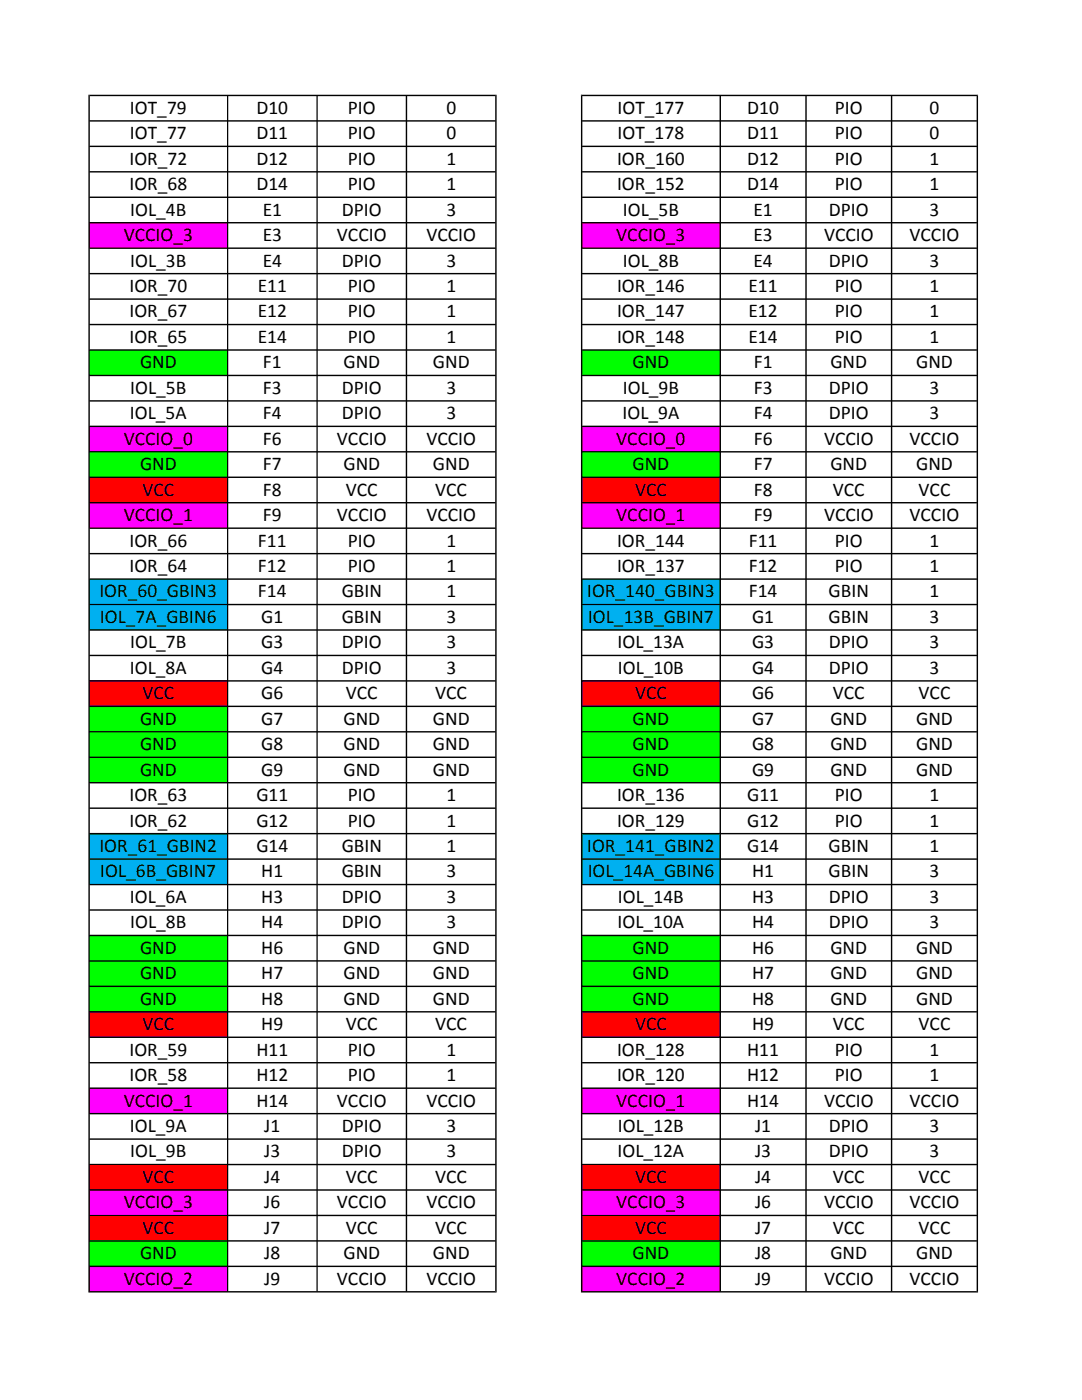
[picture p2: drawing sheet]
<svg xmlns="http://www.w3.org/2000/svg" width="216mm" height="279mm" viewBox="0 0 216 279" stroke-linecap="round" stroke-linejoin="round" font-family="sans-serif">
<g fill="#f0f">
<path d="M17.8 44.4h27.6v5.1h-27.6z" fill-rule="evenodd"/>
<path d="M116 44.4h27.7v5.1h-27.7z" fill-rule="evenodd"/>
</g>
<g fill="#0f0">
<path d="M17.8 69.8h27.6v5.1h-27.6z" fill-rule="evenodd"/>
<path d="M116 69.8h27.7v5.1h-27.7z" fill-rule="evenodd"/>
</g>
<g fill="#f0f">
<path d="M17.8 85.1h27.6v5h-27.6z" fill-rule="evenodd"/>
<path d="M116 85.1h27.7v5h-27.7z" fill-rule="evenodd"/>
</g>
<g fill="#0f0">
<path d="M17.8 90.1h27.6v5.1h-27.6z" fill-rule="evenodd"/>
<path d="M116 90.1h27.7v5.1h-27.7z" fill-rule="evenodd"/>
</g>
<g fill="#f00">
<path d="M17.8 95.2h27.6v5.1h-27.6z" fill-rule="evenodd"/>
<path d="M116 95.2h27.7v5.1h-27.7z" fill-rule="evenodd"/>
</g>
<g fill="#f0f">
<path d="M17.8 100.3h27.6v5.1h-27.6z" fill-rule="evenodd"/>
<path d="M116 100.3h27.7v5.1h-27.7z" fill-rule="evenodd"/>
</g>
<g fill="#00b0f0">
<path d="M17.8 115.5h27.6v10.2h-27.6z" fill-rule="evenodd"/>
<path d="M116 115.5h27.7v10.2h-27.7z" fill-rule="evenodd"/>
</g>
<g fill="#f00">
<path d="M17.8 135.9h27.6v5h-27.6z" fill-rule="evenodd"/>
<path d="M116 135.9h27.7v5h-27.7z" fill-rule="evenodd"/>
</g>
<g fill="#0f0">
<path d="M17.8 140.9h27.6v15.3h-27.6z" fill-rule="evenodd"/>
<path d="M116 140.9h27.7v15.3h-27.7z" fill-rule="evenodd"/>
</g>
<g fill="#00b0f0">
<path d="M17.8 166.3h27.6v10.2h-27.6z" fill-rule="evenodd"/>
<path d="M116 166.3h27.7v10.2h-27.7z" fill-rule="evenodd"/>
</g>
<g fill="#0f0">
<path d="M17.8 186.7h27.6v15.2h-27.6z" fill-rule="evenodd"/>
<path d="M116 186.7h27.7v15.2h-27.7z" fill-rule="evenodd"/>
</g>
<g fill="#f00">
<path d="M17.8 201.9h27.6v5.1h-27.6z" fill-rule="evenodd"/>
<path d="M116 201.9h27.7v5.1h-27.7z" fill-rule="evenodd"/>
</g>
<g fill="#f0f">
<path d="M17.8 217.1h27.6v5.1h-27.6z" fill-rule="evenodd"/>
<path d="M116 217.1h27.7v5.1h-27.7z" fill-rule="evenodd"/>
</g>
<g fill="#f00">
<path d="M17.8 232.4h27.6v5.1h-27.6z" fill-rule="evenodd"/>
<path d="M116 232.4h27.7v5.1h-27.7z" fill-rule="evenodd"/>
</g>
<g fill="#f0f">
<path d="M17.8 237.5h27.6v5h-27.6z" fill-rule="evenodd"/>
<path d="M116 237.5h27.7v5h-27.7z" fill-rule="evenodd"/>
</g>
<g fill="#f00">
<path d="M17.8 242.5h27.6v5.1h-27.6z" fill-rule="evenodd"/>
<path d="M116 242.5h27.7v5.1h-27.7z" fill-rule="evenodd"/>
</g>
<g fill="#0f0">
<path d="M17.8 247.6h27.6v5.1h-27.6z" fill-rule="evenodd"/>
<path d="M116 247.6h27.7v5.1h-27.7z" fill-rule="evenodd"/>
</g>
<g fill="#f0f">
<path d="M17.8 252.7h27.6v5.1h-27.6z" fill-rule="evenodd"/>
<path d="M116 252.7h27.7v5.1h-27.7z" fill-rule="evenodd"/>
</g>
<g fill="#000">
<path d="M17.6 18.9l.3 .3v238.5l-.3 .3z" fill-rule="evenodd"/>
<path d="M45.4 19.1l.1 .1v238.5l-.1 .1-.1-.1v-238.5z" fill-rule="evenodd"/>
<path d="M63.3 19.1l.1 .1v238.5l-.1 .1-.2-.1v-238.5z" fill-rule="evenodd"/>
<path d="M81.1 19.1l.1 .1v238.5l-.1 .1-.1-.1v-238.5z" fill-rule="evenodd"/>
<path d="M17.6 18.9h81.5l-.3 .3h-80.9z" fill-rule="evenodd"/>
<path d="M99.1 18.9v239.1l-.3-.3v-238.5z" fill-rule="evenodd"/>
<path d="M115.9 18.9l.3 .3v238.5l-.3 .3z" fill-rule="evenodd"/>
<path d="M143.7 19.1l.2 .1v238.5l-.2 .1-.1-.1v-238.5z" fill-rule="evenodd"/>
<path d="M160.8 19.1l.2 .1v238.5l-.2 .1-.1-.1v-238.5z" fill-rule="evenodd"/>
<path d="M177.9 19.1l.1 .1v238.5l-.1 .1-.1-.1v-238.5z" fill-rule="evenodd"/>
<path d="M115.9 18.9h79.3l-.3 .3h-78.7z" fill-rule="evenodd"/>
<path d="M195.2 18.9v239.1l-.3-.3v-238.5z" fill-rule="evenodd"/>
<path d="M17.9 24h80.9l.2 .1-.2 .2h-80.9l-.1-.2z" fill-rule="evenodd"/>
<path d="M17.8 29.2l.1-.1h80.9l.2 .1-.2 .2h-80.9z" fill-rule="evenodd"/>
<path d="M17.9 34.1h80.9l.2 .2-.2 .1h-80.9l-.1-.1z" fill-rule="evenodd"/>
<path d="M17.8 39.4l.1-.2h80.9l.2 .2-.2 .1h-80.9z" fill-rule="evenodd"/>
<path d="M116.2 24h78.7l.1 .1-.1 .2h-78.7l-.1-.2z" fill-rule="evenodd"/>
<path d="M116.1 29.2l.1-.1h78.7l.1 .1-.1 .2h-78.7z" fill-rule="evenodd"/>
<path d="M116.2 34.1h78.7l.1 .2-.1 .1h-78.7l-.1-.1z" fill-rule="evenodd"/>
<path d="M116.1 39.4l.1-.2h78.7l.1 .2-.1 .1h-78.7z" fill-rule="evenodd"/>
<path d="M17.9 44.3h80.9l.2 .1-.2 .2h-80.9l-.1-.2z" fill-rule="evenodd"/>
<path d="M17.9 49.4h80.9l.2 .1-.2 .2h-80.9l-.1-.2z" fill-rule="evenodd"/>
<path d="M17.8 54.6l.1-.1h80.9l.2 .1-.2 .2h-80.9z" fill-rule="evenodd"/>
<path d="M17.9 59.5h80.9l.2 .2-.2 .1h-80.9l-.1-.1z" fill-rule="evenodd"/>
<path d="M116.2 44.3h78.7l.1 .1-.1 .2h-78.7l-.1-.2z" fill-rule="evenodd"/>
<path d="M116.2 49.4h78.7l.1 .1-.1 .2h-78.7l-.1-.2z" fill-rule="evenodd"/>
<path d="M116.1 54.6l.1-.1h78.7l.1 .1-.1 .2h-78.7z" fill-rule="evenodd"/>
<path d="M116.2 59.5h78.7l.1 .2-.1 .1h-78.7l-.1-.1z" fill-rule="evenodd"/>
<path d="M17.8 64.8l.1-.2h80.9l.2 .2-.2 .1h-80.9z" fill-rule="evenodd"/>
<path d="M17.9 69.7h80.9l.2 .1-.2 .2h-80.9l-.1-.2z" fill-rule="evenodd"/>
<path d="M17.9 74.8h80.9l.2 .1-.2 .2h-80.9l-.1-.2z" fill-rule="evenodd"/>
<path d="M116.1 64.8l.1-.2h78.7l.1 .2-.1 .1h-78.7z" fill-rule="evenodd"/>
<path d="M116.2 69.7h78.7l.1 .1-.1 .2h-78.7l-.1-.2z" fill-rule="evenodd"/>
<path d="M116.2 74.8h78.7l.1 .1-.1 .2h-78.7l-.1-.2z" fill-rule="evenodd"/>
<path d="M17.8 80l.1-.1h80.9l.2 .1-.2 .2h-80.9z" fill-rule="evenodd"/>
<path d="M17.9 84.9h80.9l.2 .2-.2 .1h-80.9l-.1-.1z" fill-rule="evenodd"/>
<path d="M17.8 90.2l.1-.2h80.9l.2 .2-.2 .1h-80.9z" fill-rule="evenodd"/>
<path d="M17.9 95.1h80.9l.2 .1-.2 .2h-80.9l-.1-.2z" fill-rule="evenodd"/>
<path d="M116.1 80l.1-.1h78.7l.1 .1-.1 .2h-78.7z" fill-rule="evenodd"/>
<path d="M116.2 84.9h78.7l.1 .2-.1 .1h-78.7l-.1-.1z" fill-rule="evenodd"/>
<path d="M116.1 90.2l.1-.2h78.7l.1 .2-.1 .1h-78.7z" fill-rule="evenodd"/>
<path d="M116.2 95.1h78.7l.1 .1-.1 .2h-78.7l-.1-.2z" fill-rule="evenodd"/>
<path d="M17.8 100.3l.1-.1h80.9l.2 .1-.2 .2h-80.9z" fill-rule="evenodd"/>
<path d="M17.8 105.4l.1-.1h80.9l.2 .1-.2 .2h-80.9z" fill-rule="evenodd"/>
<path d="M17.9 110.3h80.9l.2 .2-.2 .1h-80.9l-.1-.1z" fill-rule="evenodd"/>
<path d="M17.8 115.6l.1-.2h80.9l.2 .2-.2 .1h-80.9z" fill-rule="evenodd"/>
<path d="M116.1 100.3l.1-.1h78.7l.1 .1-.1 .2h-78.7z" fill-rule="evenodd"/>
<path d="M116.1 105.4l.1-.1h78.7l.1 .1-.1 .2h-78.7z" fill-rule="evenodd"/>
<path d="M116.2 110.3h78.7l.1 .2-.1 .1h-78.7l-.1-.1z" fill-rule="evenodd"/>
<path d="M116.1 115.6l.1-.2h78.7l.1 .2-.1 .1h-78.7z" fill-rule="evenodd"/>
<path d="M17.8 120.7l.1-.2h80.9l.2 .2-.2 .1h-80.9z" fill-rule="evenodd"/>
<path d="M17.8 125.7l.1-.1h80.9l.2 .1-.2 .2h-80.9z" fill-rule="evenodd"/>
<path d="M17.8 130.8l.1-.1h80.9l.2 .1-.2 .2h-80.9z" fill-rule="evenodd"/>
<path d="M17.9 135.7h80.9l.2 .2-.2 .1h-80.9l-.1-.1z" fill-rule="evenodd"/>
<path d="M116.1 120.7l.1-.2h78.7l.1 .2-.1 .1h-78.7z" fill-rule="evenodd"/>
<path d="M116.1 125.7l.1-.1h78.7l.1 .1-.1 .2h-78.7z" fill-rule="evenodd"/>
<path d="M116.1 130.8l.1-.1h78.7l.1 .1-.1 .2h-78.7z" fill-rule="evenodd"/>
<path d="M116.2 135.7h78.7l.1 .2-.1 .1h-78.7l-.1-.1z" fill-rule="evenodd"/>
<path d="M17.8 141l.1-.2h80.9l.2 .2-.2 .1h-80.9z" fill-rule="evenodd"/>
<path d="M17.8 146l.1-.1h80.9l.2 .1-.2 .2h-80.9z" fill-rule="evenodd"/>
<path d="M17.8 151.1l.1-.1h80.9l.2 .1-.2 .2h-80.9z" fill-rule="evenodd"/>
<path d="M17.8 156.2l.1-.1h80.9l.2 .1-.2 .2h-80.9z" fill-rule="evenodd"/>
<path d="M116.1 141l.1-.2h78.7l.1 .2-.1 .1h-78.7z" fill-rule="evenodd"/>
<path d="M116.1 146l.1-.1h78.7l.1 .1-.1 .2h-78.7z" fill-rule="evenodd"/>
<path d="M116.1 151.1l.1-.1h78.7l.1 .1-.1 .2h-78.7z" fill-rule="evenodd"/>
<path d="M116.1 156.2l.1-.1h78.7l.1 .1-.1 .2h-78.7z" fill-rule="evenodd"/>
<path d="M17.9 161.1h80.9l.2 .2-.2 .1h-80.9l-.1-.1z" fill-rule="evenodd"/>
<path d="M17.8 166.4l.1-.2h80.9l.2 .2-.2 .1h-80.9z" fill-rule="evenodd"/>
<path d="M17.8 171.4l.1-.1h80.9l.2 .1-.2 .2h-80.9z" fill-rule="evenodd"/>
<path d="M17.8 176.5l.1-.1h80.9l.2 .1-.2 .2h-80.9z" fill-rule="evenodd"/>
<path d="M116.2 161.1h78.7l.1 .2-.1 .1h-78.7l-.1-.1z" fill-rule="evenodd"/>
<path d="M116.1 166.4l.1-.2h78.7l.1 .2-.1 .1h-78.7z" fill-rule="evenodd"/>
<path d="M116.1 171.4l.1-.1h78.7l.1 .1-.1 .2h-78.7z" fill-rule="evenodd"/>
<path d="M116.1 176.5l.1-.1h78.7l.1 .1-.1 .2h-78.7z" fill-rule="evenodd"/>
<path d="M17.8 181.6l.1-.1h80.9l.2 .1-.2 .2h-80.9z" fill-rule="evenodd"/>
<path d="M17.9 186.5h80.9l.2 .2-.2 .1h-80.9l-.1-.1z" fill-rule="evenodd"/>
<path d="M17.9 191.6h80.9l.2 .2-.2 .1h-80.9l-.1-.1z" fill-rule="evenodd"/>
<path d="M17.8 196.8l.1-.1h80.9l.2 .1-.2 .2h-80.9z" fill-rule="evenodd"/>
<path d="M116.1 181.6l.1-.1h78.7l.1 .1-.1 .2h-78.7z" fill-rule="evenodd"/>
<path d="M116.2 186.5h78.7l.1 .2-.1 .1h-78.7l-.1-.1z" fill-rule="evenodd"/>
<path d="M116.2 191.6h78.7l.1 .2-.1 .1h-78.7l-.1-.1z" fill-rule="evenodd"/>
<path d="M116.1 196.8l.1-.1h78.7l.1 .1-.1 .2h-78.7z" fill-rule="evenodd"/>
<path d="M17.8 201.9l.1-.1h80.9l.2 .1-.2 .2h-80.9z" fill-rule="evenodd"/>
<path d="M17.9 206.9h80.9l.2 .1-.2 .2h-80.9l-.1-.2z" fill-rule="evenodd"/>
<path d="M17.8 212.1l.1-.2h80.9l.2 .2-.2 .1h-80.9z" fill-rule="evenodd"/>
<path d="M17.9 217h80.9l.2 .2-.2 .1h-80.9l-.1-.1z" fill-rule="evenodd"/>
<path d="M116.1 201.9l.1-.1h78.7l.1 .1-.1 .2h-78.7z" fill-rule="evenodd"/>
<path d="M116.2 206.9h78.7l.1 .1-.1 .2h-78.7l-.1-.2z" fill-rule="evenodd"/>
<path d="M116.1 212.1l.1-.2h78.7l.1 .2-.1 .1h-78.7z" fill-rule="evenodd"/>
<path d="M116.2 217h78.7l.1 .2-.1 .1h-78.7l-.1-.1z" fill-rule="evenodd"/>
<path d="M17.8 222.2l.1-.1h80.9l.2 .1-.2 .2h-80.9z" fill-rule="evenodd"/>
<path d="M17.8 227.3l.1-.1h80.9l.2 .1-.2 .2h-80.9z" fill-rule="evenodd"/>
<path d="M17.9 232.3h80.9l.2 .1-.2 .2h-80.9l-.1-.2z" fill-rule="evenodd"/>
<path d="M17.8 237.5l.1-.2h80.9l.2 .2-.2 .1h-80.9z" fill-rule="evenodd"/>
<path d="M116.1 222.2l.1-.1h78.7l.1 .1-.1 .2h-78.7z" fill-rule="evenodd"/>
<path d="M116.1 227.3l.1-.1h78.7l.1 .1-.1 .2h-78.7z" fill-rule="evenodd"/>
<path d="M116.2 232.3h78.7l.1 .1-.1 .2h-78.7l-.1-.2z" fill-rule="evenodd"/>
<path d="M116.1 237.5l.1-.2h78.7l.1 .2-.1 .1h-78.7z" fill-rule="evenodd"/>
<path d="M17.9 242.4h80.9l.2 .2-.2 .1h-80.9l-.1-.1z" fill-rule="evenodd"/>
<path d="M17.9 247.5h80.9l.2 .1-.2 .2h-80.9l-.1-.2z" fill-rule="evenodd"/>
<path d="M17.9 252.6h80.9l.2 .1-.2 .2h-80.9l-.1-.2z" fill-rule="evenodd"/>
<path d="M17.6 258l.3-.3h80.9l.3 .3z" fill-rule="evenodd"/>
<path d="M116.2 242.4h78.7l.1 .2-.1 .1h-78.7l-.1-.1z" fill-rule="evenodd"/>
<path d="M116.2 247.5h78.7l.1 .1-.1 .2h-78.7l-.1-.2z" fill-rule="evenodd"/>
<path d="M116.2 252.6h78.7l.1 .1-.1 .2h-78.7l-.1-.2z" fill-rule="evenodd"/>
<path d="M116.2 257.7h78.7l.3 .3h-79.3z" fill-rule="evenodd"/>
</g>
<g font-size="3.9">
<text x="25.9" y="22.7">IOT_79</text>
<text x="51.2" y="22.7">D10</text>
<text x="69.4" y="22.7">PIO</text>
<text x="89.1" y="22.7">0</text>
<text x="123.2" y="22.7">IOT_177</text>
<text x="149.1" y="22.7">D10</text>
<text x="166.6" y="22.7">PIO</text>
<text x="185.5" y="22.7">0</text>
<text x="25.9" y="27.8">IOT_77</text>
<text x="51.2" y="27.8">D11</text>
<text x="69.4" y="27.8">PIO</text>
<text x="89.1" y="27.8">0</text>
<text x="123.2" y="27.8">IOT_178</text>
<text x="149.1" y="27.8">D11</text>
<text x="166.6" y="27.8">PIO</text>
<text x="185.5" y="27.8">0</text>
<text x="25.8" y="32.9">IOR_72</text>
<text x="51.2" y="32.9">D12</text>
<text x="69.4" y="32.9">PIO</text>
<text x="89.1" y="32.9">1</text>
<text x="123.1" y="32.9">IOR_160</text>
<text x="149.1" y="32.9">D12</text>
<text x="166.6" y="32.9">PIO</text>
<text x="185.5" y="32.9">1</text>
<text x="25.8" y="38">IOR_68</text>
<text x="51.2" y="38">D14</text>
<text x="69.4" y="38">PIO</text>
<text x="89.1" y="38">1</text>
<text x="123.1" y="38">IOR_152</text>
<text x="149.1" y="38">D14</text>
<text x="166.6" y="38">PIO</text>
<text x="185.5" y="38">1</text>
<text x="26" y="43">IOL_4B</text>
<text x="52.4" y="43">E1</text>
<text x="68.2" y="43">DPIO</text>
<text x="89.1" y="43">3</text>
<text x="124.3" y="43">IOL_5B</text>
<text x="150.3" y="43">E1</text>
<text x="165.4" y="43">DPIO</text>
<text x="185.5" y="43">3</text>
<text x="24.7" y="48.1">VCCIO_3</text>
<text x="26" y="53.2">IOL_3B</text>
<text x="52.4" y="48.1">E3</text>
<text x="52.4" y="53.2">E4</text>
<text x="67.2" y="48.1">VCCIO</text>
<text x="68.2" y="53.2">DPIO</text>
<text x="85.1" y="48.1">VCCIO</text>
<text x="89.1" y="53.2">3</text>
<text x="123" y="48.1">VCCIO_3</text>
<text x="124.3" y="53.2">IOL_8B</text>
<text x="150.3" y="48.1">E3</text>
<text x="150.3" y="53.2">E4</text>
<text x="164.4" y="48.1">VCCIO</text>
<text x="165.4" y="53.2">DPIO</text>
<text x="181.5" y="48.1">VCCIO</text>
<text x="185.5" y="53.2">3</text>
<text x="25.8" y="58.3">IOR_70</text>
<text x="51.4" y="58.3">E11</text>
<text x="69.4" y="58.3">PIO</text>
<text x="89.1" y="58.3">1</text>
<text x="123.1" y="58.3">IOR_146</text>
<text x="149.3" y="58.3">E11</text>
<text x="166.6" y="58.3">PIO</text>
<text x="185.5" y="58.3">1</text>
<text x="25.8" y="63.4">IOR_67</text>
<text x="51.4" y="63.4">E12</text>
<text x="69.4" y="63.4">PIO</text>
<text x="89.1" y="63.4">1</text>
<text x="123.1" y="63.4">IOR_147</text>
<text x="149.3" y="63.4">E12</text>
<text x="166.6" y="63.4">PIO</text>
<text x="185.5" y="63.4">1</text>
<text x="25.8" y="68.4">IOR_65</text>
<text x="51.4" y="68.4">E14</text>
<text x="69.4" y="68.4">PIO</text>
<text x="89.1" y="68.4">1</text>
<text x="123.1" y="68.4">IOR_148</text>
<text x="149.3" y="68.4">E14</text>
<text x="166.6" y="68.4">PIO</text>
<text x="185.5" y="68.4">1</text>
<text x="27.9" y="73.5">GND</text>
<text x="52.5" y="73.5">F1</text>
<text x="68.5" y="73.5">GND</text>
<text x="86.4" y="73.5">GND</text>
<text x="126.2" y="73.5">GND</text>
<text x="150.4" y="73.5">F1</text>
<text x="165.7" y="73.5">GND</text>
<text x="182.8" y="73.5">GND</text>
<text x="25.9" y="83.7">IOL_5A</text>
<text x="26" y="78.6">IOL_5B</text>
<text x="52.5" y="78.6">F3</text>
<text x="52.5" y="83.7">F4</text>
<text x="68.2" y="78.6">DPIO</text>
<text x="68.2" y="83.7">DPIO</text>
<text x="89.1" y="78.6">3</text>
<text x="89.1" y="83.7">3</text>
<text x="124.2" y="83.7">IOL_9A</text>
<text x="124.3" y="78.6">IOL_9B</text>
<text x="150.4" y="78.6">F3</text>
<text x="150.4" y="83.7">F4</text>
<text x="165.4" y="78.6">DPIO</text>
<text x="165.4" y="83.7">DPIO</text>
<text x="185.5" y="78.6">3</text>
<text x="185.5" y="83.7">3</text>
<text x="24.7" y="88.8">VCCIO_0</text>
<text x="52.5" y="88.8">F6</text>
<text x="67.2" y="88.8">VCCIO</text>
<text x="85.1" y="88.8">VCCIO</text>
<text x="123" y="88.8">VCCIO_0</text>
<text x="150.4" y="88.8">F6</text>
<text x="164.4" y="88.8">VCCIO</text>
<text x="181.5" y="88.8">VCCIO</text>
<text x="27.9" y="93.8">GND</text>
<text x="52.5" y="93.8">F7</text>
<text x="68.5" y="93.8">GND</text>
<text x="86.4" y="93.8">GND</text>
<text x="126.2" y="93.8">GND</text>
<text x="150.4" y="93.8">F7</text>
<text x="165.7" y="93.8">GND</text>
<text x="182.8" y="93.8">GND</text>
<text x="28.4" y="98.9">VCC</text>
<text x="52.5" y="98.9">F8</text>
<text x="69" y="98.9">VCC</text>
<text x="86.9" y="98.9">VCC</text>
<text x="126.7" y="98.9">VCC</text>
<text x="150.4" y="98.9">F8</text>
<text x="166.2" y="98.9">VCC</text>
<text x="183.3" y="98.9">VCC</text>
<text x="24.7" y="104">VCCIO_1</text>
<text x="52.5" y="104">F9</text>
<text x="67.2" y="104">VCCIO</text>
<text x="85.1" y="104">VCCIO</text>
<text x="123" y="104">VCCIO_1</text>
<text x="150.4" y="104">F9</text>
<text x="164.4" y="104">VCCIO</text>
<text x="181.5" y="104">VCCIO</text>
<text x="25.8" y="109.1">IOR_66</text>
<text x="51.5" y="109.1">F11</text>
<text x="69.4" y="109.1">PIO</text>
<text x="89.1" y="109.1">1</text>
<text x="123.1" y="109.1">IOR_144</text>
<text x="149.4" y="109.1">F11</text>
<text x="166.6" y="109.1">PIO</text>
<text x="185.5" y="109.1">1</text>
<text x="19.8" y="119.2">IOR_60_GBIN3</text>
<text x="25.8" y="114.2">IOR_64</text>
<text x="51.5" y="114.2">F12</text>
<text x="51.5" y="119.2">F14</text>
<text x="68.2" y="119.2">GBIN</text>
<text x="69.4" y="114.2">PIO</text>
<text x="89.1" y="114.2">1</text>
<text x="89.1" y="119.2">1</text>
<text x="117.2" y="119.2">IOR_140_GBIN3</text>
<text x="123.1" y="114.2">IOR_137</text>
<text x="149.4" y="114.2">F12</text>
<text x="149.4" y="119.2">F14</text>
<text x="165.3" y="119.2">GBIN</text>
<text x="166.6" y="114.2">PIO</text>
<text x="185.5" y="114.2">1</text>
<text x="185.5" y="119.2">1</text>
<text x="19.9" y="124.3">IOL_7A_GBIN6</text>
<text x="52.1" y="124.3">G1</text>
<text x="68.2" y="124.3">GBIN</text>
<text x="89.1" y="124.3">3</text>
<text x="117.3" y="124.3">IOL_13B_GBIN7</text>
<text x="150.1" y="124.3">G1</text>
<text x="165.3" y="124.3">GBIN</text>
<text x="185.5" y="124.3">3</text>
<text x="26" y="129.4">IOL_7B</text>
<text x="52.1" y="129.4">G3</text>
<text x="68.2" y="129.4">DPIO</text>
<text x="89.1" y="129.4">3</text>
<text x="123.2" y="129.4">IOL_13A</text>
<text x="150.1" y="129.4">G3</text>
<text x="165.4" y="129.4">DPIO</text>
<text x="185.5" y="129.4">3</text>
<text x="25.9" y="134.5">IOL_8A</text>
<text x="52.1" y="134.5">G4</text>
<text x="68.2" y="134.5">DPIO</text>
<text x="89.1" y="134.5">3</text>
<text x="123.3" y="134.5">IOL_10B</text>
<text x="150.1" y="134.5">G4</text>
<text x="165.4" y="134.5">DPIO</text>
<text x="185.5" y="134.5">3</text>
<text x="28.4" y="139.6">VCC</text>
<text x="52.1" y="139.6">G6</text>
<text x="69" y="139.6">VCC</text>
<text x="86.9" y="139.6">VCC</text>
<text x="126.7" y="139.6">VCC</text>
<text x="150.1" y="139.6">G6</text>
<text x="166.2" y="139.6">VCC</text>
<text x="183.3" y="139.6">VCC</text>
<text x="27.9" y="144.6">GND</text>
<text x="27.9" y="149.7">GND</text>
<text x="52.1" y="144.6">G7</text>
<text x="52.1" y="149.7">G8</text>
<text x="68.5" y="144.6">GND</text>
<text x="68.5" y="149.7">GND</text>
<text x="86.4" y="144.6">GND</text>
<text x="86.4" y="149.7">GND</text>
<text x="126.2" y="144.6">GND</text>
<text x="126.2" y="149.7">GND</text>
<text x="150.1" y="144.6">G7</text>
<text x="150.1" y="149.7">G8</text>
<text x="165.7" y="144.6">GND</text>
<text x="165.7" y="149.7">GND</text>
<text x="182.8" y="144.6">GND</text>
<text x="182.8" y="149.7">GND</text>
<text x="27.9" y="154.8">GND</text>
<text x="52.1" y="154.8">G9</text>
<text x="68.5" y="154.8">GND</text>
<text x="86.4" y="154.8">GND</text>
<text x="126.2" y="154.8">GND</text>
<text x="150.1" y="154.8">G9</text>
<text x="165.7" y="154.8">GND</text>
<text x="182.8" y="154.8">GND</text>
<text x="25.8" y="159.9">IOR_63</text>
<text x="51.2" y="159.9">G11</text>
<text x="69.4" y="159.9">PIO</text>
<text x="89.1" y="159.9">1</text>
<text x="123.1" y="159.9">IOR_136</text>
<text x="149.1" y="159.9">G11</text>
<text x="166.6" y="159.9">PIO</text>
<text x="185.5" y="159.9">1</text>
<text x="25.8" y="165">IOR_62</text>
<text x="51.2" y="165">G12</text>
<text x="69.4" y="165">PIO</text>
<text x="89.1" y="165">1</text>
<text x="123.1" y="165">IOR_129</text>
<text x="149.1" y="165">G12</text>
<text x="166.6" y="165">PIO</text>
<text x="185.5" y="165">1</text>
<text x="19.8" y="170">IOR_61_GBIN2</text>
<text x="51.2" y="170">G14</text>
<text x="68.2" y="170">GBIN</text>
<text x="89.1" y="170">1</text>
<text x="117.2" y="170">IOR_141_GBIN2</text>
<text x="149.1" y="170">G14</text>
<text x="165.3" y="170">GBIN</text>
<text x="185.5" y="170">1</text>
<text x="20" y="175.1">IOL_6B_GBIN7</text>
<text x="52.1" y="175.1">H1</text>
<text x="68.2" y="175.1">GBIN</text>
<text x="89.1" y="175.1">3</text>
<text x="117.3" y="175.1">IOL_14A_GBIN6</text>
<text x="150.1" y="175.1">H1</text>
<text x="165.3" y="175.1">GBIN</text>
<text x="185.5" y="175.1">3</text>
<text x="25.9" y="180.2">IOL_6A</text>
<text x="26" y="185.3">IOL_8B</text>
<text x="52.1" y="180.2">H3</text>
<text x="52.1" y="185.3">H4</text>
<text x="68.2" y="180.2">DPIO</text>
<text x="68.2" y="185.3">DPIO</text>
<text x="89.1" y="180.2">3</text>
<text x="89.1" y="185.3">3</text>
<text x="123.2" y="185.3">IOL_10A</text>
<text x="123.3" y="180.2">IOL_14B</text>
<text x="150.1" y="180.2">H3</text>
<text x="150.1" y="185.3">H4</text>
<text x="165.4" y="180.2">DPIO</text>
<text x="165.4" y="185.3">DPIO</text>
<text x="185.5" y="180.2">3</text>
<text x="185.5" y="185.3">3</text>
<text x="27.9" y="190.4">GND</text>
<text x="52.1" y="190.4">H6</text>
<text x="68.5" y="190.4">GND</text>
<text x="86.4" y="190.4">GND</text>
<text x="126.2" y="190.4">GND</text>
<text x="150.1" y="190.4">H6</text>
<text x="165.7" y="190.4">GND</text>
<text x="182.8" y="190.4">GND</text>
<text x="27.9" y="195.4">GND</text>
<text x="52.1" y="195.4">H7</text>
<text x="68.5" y="195.4">GND</text>
<text x="86.4" y="195.4">GND</text>
<text x="126.2" y="195.4">GND</text>
<text x="150.1" y="195.4">H7</text>
<text x="165.7" y="195.4">GND</text>
<text x="182.8" y="195.4">GND</text>
<text x="27.9" y="200.5">GND</text>
<text x="52.1" y="200.5">H8</text>
<text x="68.5" y="200.5">GND</text>
<text x="86.4" y="200.5">GND</text>
<text x="126.2" y="200.5">GND</text>
<text x="150.1" y="200.5">H8</text>
<text x="165.7" y="200.5">GND</text>
<text x="182.8" y="200.5">GND</text>
<text x="28.4" y="205.6">VCC</text>
<text x="52.1" y="205.6">H9</text>
<text x="69" y="205.6">VCC</text>
<text x="86.9" y="205.6">VCC</text>
<text x="126.7" y="205.6">VCC</text>
<text x="150.1" y="205.6">H9</text>
<text x="166.2" y="205.6">VCC</text>
<text x="183.3" y="205.6">VCC</text>
<text x="25.8" y="210.7">IOR_59</text>
<text x="25.8" y="215.8">IOR_58</text>
<text x="51.2" y="210.7">H11</text>
<text x="51.2" y="215.8">H12</text>
<text x="69.4" y="210.7">PIO</text>
<text x="69.4" y="215.8">PIO</text>
<text x="89.1" y="210.7">1</text>
<text x="89.1" y="215.8">1</text>
<text x="123.1" y="210.7">IOR_128</text>
<text x="123.1" y="215.8">IOR_120</text>
<text x="149.1" y="210.7">H11</text>
<text x="149.1" y="215.8">H12</text>
<text x="166.6" y="210.7">PIO</text>
<text x="166.6" y="215.8">PIO</text>
<text x="185.5" y="210.7">1</text>
<text x="185.5" y="215.8">1</text>
<text x="24.7" y="220.8">VCCIO_1</text>
<text x="51.2" y="220.8">H14</text>
<text x="67.2" y="220.8">VCCIO</text>
<text x="85.1" y="220.8">VCCIO</text>
<text x="123" y="220.8">VCCIO_1</text>
<text x="149.1" y="220.8">H14</text>
<text x="164.4" y="220.8">VCCIO</text>
<text x="181.5" y="220.8">VCCIO</text>
<text x="25.9" y="225.9">IOL_9A</text>
<text x="52.7" y="225.9">J1</text>
<text x="68.2" y="225.9">DPIO</text>
<text x="89.1" y="225.9">3</text>
<text x="123.3" y="225.9">IOL_12B</text>
<text x="150.7" y="225.9">J1</text>
<text x="165.4" y="225.9">DPIO</text>
<text x="185.5" y="225.9">3</text>
<text x="26" y="231">IOL_9B</text>
<text x="52.7" y="231">J3</text>
<text x="68.2" y="231">DPIO</text>
<text x="89.1" y="231">3</text>
<text x="123.2" y="231">IOL_12A</text>
<text x="150.7" y="231">J3</text>
<text x="165.4" y="231">DPIO</text>
<text x="185.5" y="231">3</text>
<text x="28.4" y="236.1">VCC</text>
<text x="52.7" y="236.1">J4</text>
<text x="69" y="236.1">VCC</text>
<text x="86.9" y="236.1">VCC</text>
<text x="126.7" y="236.1">VCC</text>
<text x="150.7" y="236.1">J4</text>
<text x="166.2" y="236.1">VCC</text>
<text x="183.3" y="236.1">VCC</text>
<text x="24.7" y="241.2">VCCIO_3</text>
<text x="52.7" y="241.2">J6</text>
<text x="67.2" y="241.2">VCCIO</text>
<text x="85.1" y="241.2">VCCIO</text>
<text x="123" y="241.2">VCCIO_3</text>
<text x="150.7" y="241.2">J6</text>
<text x="164.4" y="241.2">VCCIO</text>
<text x="181.5" y="241.2">VCCIO</text>
<text x="27.9" y="251.3">GND</text>
<text x="28.4" y="246.2">VCC</text>
<text x="52.7" y="246.2">J7</text>
<text x="52.7" y="251.3">J8</text>
<text x="68.5" y="251.3">GND</text>
<text x="69" y="246.2">VCC</text>
<text x="86.4" y="251.3">GND</text>
<text x="86.9" y="246.2">VCC</text>
<text x="126.2" y="251.3">GND</text>
<text x="126.7" y="246.2">VCC</text>
<text x="150.7" y="246.2">J7</text>
<text x="150.7" y="251.3">J8</text>
<text x="165.7" y="251.3">GND</text>
<text x="166.2" y="246.2">VCC</text>
<text x="182.8" y="251.3">GND</text>
<text x="183.3" y="246.2">VCC</text>
<text x="24.7" y="256.4">VCCIO_2</text>
<text x="52.7" y="256.4">J9</text>
<text x="67.2" y="256.4">VCCIO</text>
<text x="85.1" y="256.4">VCCIO</text>
<text x="123" y="256.4">VCCIO_2</text>
<text x="150.7" y="256.4">J9</text>
<text x="164.4" y="256.4">VCCIO</text>
<text x="181.5" y="256.4">VCCIO</text>
</g>
</svg>
